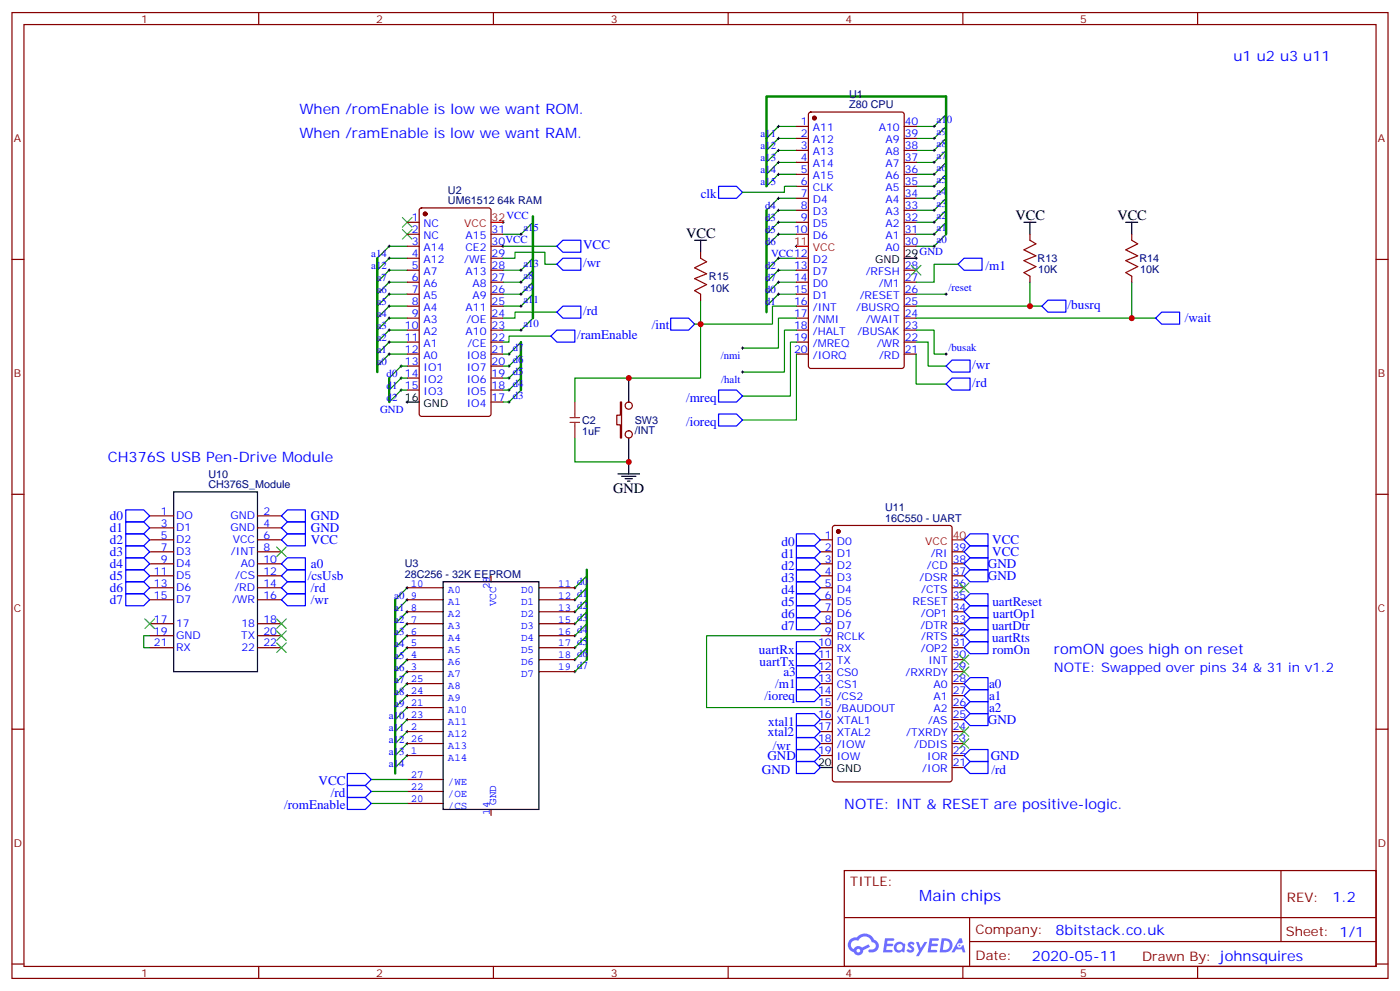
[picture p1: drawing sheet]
<svg xmlns="http://www.w3.org/2000/svg" width="412mm" height="292mm" viewBox="0 0 412 292" stroke-linecap="round" stroke-linejoin="round" font-family="sans-serif">
<g fill="none" stroke="#870000" stroke-width=".35">
<path d="M3.5 3.7h405.4v284.3h-405.4zM7.1 7.2h398.2v277.3h-398.2zM76.2 3.7v3.5M145.3 3.7v3.5M214.5 3.7v3.5M283.6 3.7v3.5M352.8 3.7v3.5M3.5 76.4h3.6M405.3 76.4h3.6M3.5 145.5h3.6M405.3 145.5h3.6M3.5 214.7h3.6"/>
<path d="M405.3 214.7h3.6M248.7 256.3h156.6v28.2h-156.6zM377.3 256.3v20.9M248.7 270.1h156.5M285.6 277.2h119.6M285.6 270.1v14.2M3.5 283.8h3.6M76.2 284.5v3.5M145.3 284.5v3.5M214.5 284.5v3.5M283.6 284.5v3.5M352.8 284.5v3.5"/>
<path d="M405.3 283.8h3.6"/>
</g>
<g fill="#5487ff">
<path d="M267.7 277.5a1.22 1.22 0 0 1 1.7 .2l-.4 .6a.47 .47 0 0 0-.3-.4 .47 .47 0 0 0-.5 .2l.1 .2a1.14 1.14 0 0 1 .8 1.8 1.14 1.14 0 0 1-1.9 0l-.2-.2 .5-.6 .7 .5a.29 .29 0 0 0 .3-.3 .29 .29 0 0 0-.2-.3 1.04 1.04 0 0 1-.6-1.7z"/>
<path d="M260.7 276.2h2.4l.3 .2-.2 .5-1.8 .1-.1 .8h1.5l.3 .4-.3 .4h-1.6l-.2 1.1h1.7l.2 .3-.2 .3-2.6 .1z"/>
<path d="M273.8 276.2h2.4l.3 .2-.1 .5-1.8 .1-.2 .8h1.6l.3 .4-.4 .4-1.6-.1-.1 1.1 1.7 .1 .2 .3-.2 .3-2.6 .1z"/>
<path d="M282.6 276.2h.7l.3 1.3-.6 .3a.69 .69 0 0 0-1 .3 .69 .69 0 0 0 .4 .9 .69 .69 0 0 0 .9-.6l.5-.2 .6 2.2h-.8l-.2-.9h-1.8l-.5 .9h-.8z"/>
<path d="M269.8 277.3h.8l.6 1.8 1.1-1.8h.9l-2.6 4.2h-.8l.9-1.5z"/>
<path d="M277.4 276.2l-.6 4.2h1.3a2.11 2.11 0 0 0 2.5-2.1 2.11 2.11 0 0 0-2.5-2.1zM278.1 277a1.39 1.39 0 0 1 1.7 1.4 1.39 1.39 0 0 1-1.8 1.2h-.3z"/>
<path d="M263.7 277.8a1.54 1.54 0 0 0-.1 2.2 1.54 1.54 0 0 0 2.2 .1l.6 .3 .3-2.3-.2-.3h-.4a1.49 1.49 0 0 0-2.4 0zM264 278.8a.94 .94 0 0 1 1.8 0 .94 .94 0 0 1-1.8 0z"/>
<path d="M250.4 276.6a2.18 2.18 0 0 0 1.1 3.7 1.44 1.44 0 0 0 1.6 .9 1.44 1.44 0 0 0 1.2-1.4l2-1.1-.5-.7-1.9 1a1.47 1.47 0 0 0-2.4 .4 1.39 1.39 0 0 1-.7-1.9 1.39 1.39 0 0 1 2-.5 2.12 2.12 0 0 1 2.2-1.3 2.12 2.12 0 0 1 1.9 1.7 1.14 1.14 0 0 1 1.1 1.4 1.14 1.14 0 0 1-1.7 .7 .43 .43 0 0 0-.5 .4 .43 .43 0 0 0 .4 .5 1.98 1.98 0 0 0 2.5-1.2 1.98 1.98 0 0 0-1.2-2.6 3.1 3.1 0 0 0-5.3-.6l-.9 .1zM252.3 279.9a.55 .55 0 0 1 1.1 0 .55 .55 0 0 1-1.1 0z"/>
<circle cx="282.6" cy="278.3" r=".26"/>
</g>
<g fill="none" stroke="#3c3" stroke-width=".35">
<path d="M118.5 64l2.9 2.9M118.5 67.6l2.9 2.8M121.4 64l-2.9 2.9M121.4 67.6l-2.9 2.8M268.5 78.1l2.8 2.9M271.3 78.1l-2.8 2.9M81.5 161l2.8 2.9M84.3 161l-2.8 2.9M42.7 182.2l2.8 2.8M45.5 182.2l-2.8 2.8M81.5 189.3l2.8 2.8M81.5 185.7l2.8 2.9"/>
<path d="M81.5 182.2l2.8 2.8M84.3 189.3l-2.8 2.8M84.3 185.7l-2.8 2.9M84.3 182.2l-2.8 2.8M282.6 196.3l2.8 2.8M282.6 192.8l2.8 2.8M285.4 196.3l-2.8 2.8M285.4 192.8l-2.8 2.8M282.6 214l2.8 2.8M282.6 217.5l2.8 2.8M285.4 214l-2.8 2.8M285.4 217.5l-2.8 2.8"/>
</g>
<path d="M225.8 54.9v-26.5h52.9v40.6M111.1 76v33.5M157 63.7v30M225.8 61.9v30M114.7 111.3v7.1M153.5 100.7v14.1M116.4 176.6v51.1M172.9 167.7v26.5" fill="none" stroke="#008700" stroke-width=".71"/>
<g fill="none" stroke="#008700" stroke-width=".35">
<path d="M234.6 37.2h-5.3l-3.5 3.5M278.7 37.2l-3.5 3.5h-5.3M278.7 33.7l-3.5 3.5h-5.3M234.6 40.7h-5.3l-3.5 3.6M234.6 54.9h-3.5v1.7h-12.4M234.6 58.4h-5.3l-3.5 3.5M234.6 51.3h-5.3l-3.5 3.6M234.6 47.8h-5.3l-3.5 3.5M234.6 44.3h-5.3l-3.5 3.5M278.7 58.4l-3.5 3.5h-5.3M278.7 54.9l-3.5 3.5h-5.3M278.7 47.8l-3.5 3.5h-5.3"/>
<path d="M278.7 44.3l-3.5 3.5h-5.3M278.7 40.7l-3.5 3.6h-5.3M278.7 51.3l-3.5 3.6h-5.3M119.9 79.6h-5.2l-3.6 3.5M119.9 76h-5.2l-3.6 3.6M119.9 72.5h-5.2l-3.6 3.5M148.2 76h3.5v-1.7h8.8v3.5h3.5M148.2 72.5h15.8M157 76l-3.5 3.6h-5.3M157 79.6l-3.5 3.5h-5.3M157 65.4l-3.5 3.6h-5.3M234.6 76h-5.3l-3.5 3.6"/>
<path d="M234.6 79.6h-5.3l-3.5 3.5M234.6 69h-5.3l-3.5 3.5M234.6 65.4h-5.3l-3.5 3.6M234.6 61.9h-5.3l-3.5 3.5M278.7 69l-3.5 3.5h-5.3M278.7 65.4l-3.5 3.6h-5.3M278.7 61.9l-3.5 3.5h-5.3M282.2 77.8h-7v5.3h-5.3M119.9 97.2h-5.2l-3.6 3.5M119.9 93.7h-5.2l-3.6 3.5M119.9 90.1h-5.2l-3.6 3.6M119.9 86.6h-5.2l-3.6 3.5"/>
<path d="M119.9 83.1h-5.2l-3.6 3.5M157 83.1l-3.5 3.5h-5.3M157 86.6l-3.5 3.5h-5.3M157 93.7l-3.5 3.5h-5.3M162.3 99h-12.4v1.7h-1.7M164 91.9h-12.3v1.8h-3.5M206.4 88.4v7M234.6 97.2h-3.5v12.3h-12.4M234.6 93.7h-5.3v8.8h-10.6M234.6 90.1h-7.1v5.3h-22.9M234.6 83.1h-5.3l-3.5 3.5M234.6 86.6h-5.3l-3.5 3.5"/>
<path d="M269.9 97.2h5.3v7h3.5M269.9 86.6h8.8M269.9 90.1h37M269.9 93.7h70.5M303.4 83.1v7M333.4 83.1v10.6M119.9 114.8h-1.7l-3.5 3.6M119.9 111.3h-1.7l-3.5 3.5M119.9 107.8h-1.7l-3.5 3.5M119.9 104.2h-5.2l-3.6 3.6M119.9 100.7h-5.2l-3.6 3.5M153.5 100.7l-3.6 3.5h-1.7"/>
<path d="M153.5 104.2l-3.6 3.6h-1.7M153.5 107.8l-3.6 3.5h-1.7M153.5 111.3l-3.6 3.5h-1.7M153.5 114.8l-3.6 3.6h-1.7M234.6 104.2v19.4h-15.9M234.6 100.7h-1.8v15.9h-14.1M269.9 100.7h3.5v7.1h5.3M269.9 104.2v8.9h8.8M119.9 176.6l-3.5 3.5M119.9 173l-3.5 3.6M172.9 169.5l-3.6 3.5M172.9 176.6l-3.6 3.5"/>
<path d="M172.9 173l-3.6 3.6M119.9 197.7l-3.5 3.6M119.9 194.2l-3.5 3.5M119.9 190.7l-3.5 3.5M119.9 187.1l-3.5 3.6M119.9 183.6l-3.5 3.5M119.9 180.1l-3.5 3.5M172.9 194.2l-3.6 3.5M172.9 190.7l-3.6 3.5M172.9 187.1l-3.6 3.6M172.9 183.6l-3.6 3.5M172.9 180.1l-3.6 3.5"/>
<path d="M241.7 187.1h-33.6v21.2h33.6M119.9 218.9l-3.5 3.5M119.9 215.4l-3.5 3.5M119.9 211.8l-3.5 3.6M119.9 208.3l-3.5 3.5M119.9 204.8l-3.5 3.5M119.9 201.3l-3.5 3.5M109.4 229.5h10.5M109.4 233h10.5M109.4 236.5h10.5M119.9 222.4l-3.5 3.6"/>
</g>
<g fill="none" stroke="#000" stroke-width=".29">
<path d="M229 37.2h.7M229.3 36.9v.7M274.8 37.2h.7M275.2 36.9v.7M229 51.3h.7M229 47.8h.7M229 44.3h.7M229 40.7h.7M229 58.4h.7M229.3 40.4v.7M229.3 43.9v.7M229.3 47.4v.8"/>
<path d="M229.3 51v.7M229.3 58v.7M274.8 51.3h.7M274.8 47.8h.7M274.8 44.3h.7M274.8 40.7h.7M274.8 54.9h.7M274.8 58.4h.7M275.2 40.4v.7M275.2 43.9v.7M275.2 47.4v.8M275.2 51v.7"/>
<path d="M275.2 54.5v.7M275.2 58v.7M114.3 76h.7M114.3 72.5h.7M114.3 79.6h.7M114.7 72.1v.7M114.7 75.7v.7M114.7 79.2v.7M147.8 65.4h.7M147.8 72.5h.7M148.2 65.1v.7M148.2 72.1v.7"/>
<path d="M153.1 69h.7M153.1 79.6h.7M153.5 68.6v.7M153.5 79.2v.7M229 76h.7M229 65.4h.7M229 69h.7M229 79.6h.7M229 61.9h.7M229.3 61.6v.7M229.3 65.1v.7M229.3 68.6v.7"/>
<path d="M229.3 75.7v.7M229.3 79.2v.7M234.2 72.5h.7M234.6 72.1v.7M269.5 76h.7M269.9 75.7v.7M274.8 65.4h.7M274.8 72.5h.7M274.8 69h.7M274.8 61.9h.7M275.2 61.6v.7M275.2 65.1v.7"/>
<path d="M275.2 68.6v.7M275.2 72.1v.7M114.3 90.1h.7M114.3 97.2h.7M114.3 86.6h.7M114.3 83.1h.7M114.3 93.7h.7M114.7 82.7v.7M114.7 86.3v.7M114.7 89.8v.7M114.7 93.3v.7M114.7 96.8v.7"/>
<path d="M153.1 90.1h.7M153.1 97.2h.7M153.1 86.6h.7M153.1 83.1h.7M153.5 82.7v.7M153.5 86.3v.7M153.5 89.8v.7M153.5 96.8v.7M229 86.6h.7M229 83.1h.7M229.3 82.7v.7M229.3 86.3v.7"/>
<path d="M278.3 86.6h.7M278.7 86.3v.7M114.3 104.2h.7M114.3 100.7h.7M114.7 100.4v.7M114.7 103.9v.7M117.8 107.8h.7M117.8 111.3h.7M117.8 114.8h.7M118.2 107.4v.7M118.2 110.9v.8M118.2 114.5v.7"/>
<path d="M119.6 118.4h.7M119.9 118v.7M149.6 104.2h.7M149.6 107.8h.7M149.6 111.3h.7M149.6 114.8h.7M149.6 118.4h.7M149.9 103.9v.7M149.9 107.4v.7M149.9 110.9v.8M149.9 114.5v.7M149.9 118v.7"/>
<path d="M218.4 102.5h.7M218.4 109.5h.7M218.7 102.1v.7M218.7 109.2v.7M278.3 104.2h.7M278.7 103.9v.7M119.6 176.6h.7M119.6 173h.7M119.9 172.7v.7M119.9 176.2v.7M119.9 179.7v.7M169 176.6h.7"/>
<path d="M169 173h.7M169.3 172.7v.7M169.3 176.2v.7M169.3 179.7v.7M119.6 197.7h.7M119.6 194.2h.7M119.6 190.7h.7M119.6 187.1h.7M119.6 183.6h.7M119.6 180.1h.7M119.9 183.3v.7M119.9 186.8v.7"/>
<path d="M119.9 190.3v.7M119.9 193.9v.7M119.9 197.4v.7M169 197.7h.7M169 194.2h.7M169 190.7h.7M169 187.1h.7M169 183.6h.7M169 180.1h.7M169.3 183.3v.7M169.3 186.8v.7M169.3 190.3v.7"/>
<path d="M169.3 193.9v.7M169.3 197.4v.7M119.6 218.9h.7M119.6 215.4h.7M119.6 211.8h.7M119.6 208.3h.7M119.6 204.8h.7M119.6 201.3h.7M119.9 200.9v.7M119.9 204.4v.7M119.9 208v.7M119.9 211.5v.7"/>
<path d="M119.9 215v.7M119.9 218.5v.8M119.6 222.4h.7M119.9 222.1v.7"/>
</g>
<g fill="none" stroke="#870000" stroke-width=".35">
<path d="M234.6 37.2h3.5M238.4 33.2l.4-.2h26.8l.7 .4v74.4l-.4 .6-27.1 .1-.6-.5-.1-74.3zM266.3 37.2h3.6M234.6 40.7h3.5M234.6 44.3h3.5M234.6 47.8h3.5M234.6 51.3h3.5M234.6 54.9h3.5M234.6 58.4h3.5M266.3 40.7h3.6M266.3 44.3h3.6M266.3 47.8h3.6"/>
<path d="M266.3 51.3h3.6M266.3 54.9h3.6M266.3 58.4h3.6M119.9 65.4h3.6M119.9 69h3.6M119.9 72.5h3.6M119.9 76h3.6M119.9 79.6h3.6M123.7 61.4l.5-.2h19.7l.7 .4v60.3l-.4 .6-20 .1-.7-.5v-60.2zM144.6 69h3.6M144.6 72.5h3.6M144.6 76h3.6"/>
<path d="M144.6 79.6h3.6M234.6 65.4h3.5M234.6 69h3.5M234.6 76h3.5M234.6 79.6h3.5M234.6 61.9h3.5M266.3 65.4h3.6M266.3 69h3.6M266.3 72.5h3.6M266.3 79.6h3.6M266.3 61.9h3.6M119.9 83.1h3.6"/>
<path d="M119.9 86.6h3.6M119.9 90.1h3.6M119.9 93.7h3.6M119.9 97.2h3.6M144.6 83.1h3.6M144.6 86.6h3.6M144.6 90.1h3.6M144.6 93.7h3.6M144.6 97.2h3.6M234.6 83.1h3.5M234.6 86.6h3.5M234.6 90.1h3.5"/>
<path d="M234.6 93.7h3.5M234.6 97.2h3.5M266.3 83.1h3.6M266.3 86.6h3.6M266.3 90.1h3.6M266.3 93.7h3.6M266.3 97.2h3.6M119.9 100.7h3.6M119.9 104.2h3.6M119.9 107.8h3.6M119.9 111.3h3.6M119.9 114.8h3.6"/>
<path d="M144.6 100.7h3.6M144.6 104.2h3.6M144.6 107.8h3.6M144.6 111.3h3.6M144.6 114.8h3.6M144.6 118.4h3.6M234.6 100.7h3.5M234.6 104.2h3.5M266.3 100.7h3.6M266.3 104.2h3.6M44.1 158.9h7.1M44.1 151.9h7.1"/>
<path d="M44.1 155.4h7.1M75.8 158.9h7.1M75.8 151.9h7.1M75.8 155.4h7.1M241.7 158.9h3.5M245.4 154.9l.5-.2h33.9l.6 .4 .1 74.4-.5 .6-34.1 .1-.7-.5v-74.3zM44.1 176.6h7.1M44.1 173h7.1M44.1 162.5h7.1M44.1 166h7.1M44.1 169.5h7.1M75.8 176.6h7.1"/>
<path d="M75.8 173h7.1M75.8 162.5h7.1M75.8 166h7.1M75.8 169.5h7.1M119.9 176.6h10.6M119.9 173h10.6M144.6 169.5v1.8M158.7 176.6h10.6M158.7 173h10.6M241.7 176.6h3.5M241.7 173h3.5M241.7 162.5h3.5"/>
<path d="M241.7 166h3.5M241.7 169.5h3.5M280.5 176.6h3.5M280.5 173h3.5M280.5 162.5h3.5M280.5 166h3.5M280.5 169.5h3.5M44.1 190.7h7.1M44.1 187.1h7.1M44.1 183.6h7.1M75.8 190.7h7.1M75.8 187.1h7.1"/>
<path d="M75.8 183.6h7.1M119.9 197.7h10.6M119.9 194.2h10.6M119.9 190.7h10.6M119.9 187.1h10.6M119.9 183.6h10.6M119.9 180.1h10.6M158.7 197.7h10.6M158.7 194.2h10.6M158.7 190.7h10.6M158.7 187.1h10.6M158.7 183.6h10.6"/>
<path d="M158.7 180.1h10.6M241.7 197.7h3.5M241.7 194.2h3.5M241.7 190.7h3.5M241.7 187.1h3.5M241.7 183.6h3.5M241.7 180.1h3.5M280.5 197.7h3.5M280.5 194.2h3.5M280.5 190.7h3.5M280.5 187.1h3.5M280.5 183.6h3.5"/>
<path d="M280.5 180.1h3.5M119.9 215.4h10.6M119.9 208.3h10.6M119.9 211.8h10.6M119.9 204.8h10.6M119.9 201.3h10.6M119.9 218.9h10.6M241.7 215.4h3.5M241.7 208.3h3.5M241.7 211.8h3.5M241.7 204.8h3.5M241.7 201.3h3.5"/>
<path d="M241.7 218.9h3.5M280.5 215.4h3.5M280.5 208.3h3.5M280.5 211.8h3.5M280.5 204.8h3.5M280.5 201.3h3.5M280.5 218.9h3.5M119.9 222.4h10.6M119.9 236.5h10.6M119.9 233h10.6M119.9 229.5h10.6M144.6 238.3v1.8"/>
<path d="M241.7 222.4h3.5M280.5 222.4h3.5M280.5 226h3.5"/>
</g>
<g fill="none" stroke="#000" stroke-width=".35">
<path d="M204.6 70.7h3.5M206.4 70.7v3.6M266.3 76h3.6M301.6 65.4h3.6M303.4 65.4v3.6M331.6 65.4h3.5M333.4 65.4v3.6M119.9 118.4h3.6M185.2 111.3v7.1M185.2 128.9v7.1M51.2 144.8h24.6v52.9h-24.6zM130.5 171.3h28.2v67h-28.2z"/>
<path d="M241.7 226h3.5"/>
</g>
<g fill="#870000" stroke="#870000" stroke-width=".35">
<circle cx="125.2" cy="63" r=".53"/>
<circle cx="239.9" cy="34.7" r=".53"/>
<circle cx="246.9" cy="156.5" r=".53"/>
</g>
<path d="M144.6 65.4h3.6M234.6 72.5h3.5M280.5 158.9h3.5" fill="none" stroke="#f00" stroke-width=".35"/>
<g fill="none" stroke="#00f" stroke-width=".35">
<path d="M211.7 54.9h5.3l1.7 1.7-1.7 1.8h-5.3zM164 72.5l1.8-1.8h5.3v3.6h-5.3zM164 77.8l1.8-1.8h5.3v3.6h-5.3zM282.2 77.8l1.8-1.8h5.3v3.6h-5.3zM164 97.2h5.3v3.5h-5.3l-1.7-1.7zM164 91.9l1.8-1.8h5.3v3.6h-5.3zM197.6 93.7h5.2l1.8 1.7-1.8 1.8h-5.2zM306.9 90.1l1.8-1.7h5.3v3.5h-5.3zM342.2 91.9h5.3v3.5h-5.3l-1.8-1.7zM211.7 114.8h5.3l1.7 1.8-1.7 1.8h-5.3zM278.7 107.8l1.8-1.8h5.3v3.5h-5.3zM278.7 113.1l1.8-1.8h5.3v3.5h-5.3z"/>
<path d="M211.7 121.9h5.3l1.7 1.7-1.7 1.8h-5.3zM37 150.1h5.3l1.8 1.8-1.8 1.7h-5.3zM37 153.6h5.3l1.8 1.8-1.8 1.8h-5.3zM37 157.2h5.3l1.8 1.7-1.8 1.8h-5.3zM82.9 151.9l1.8-1.8h5.3v3.5h-5.3zM82.9 155.4l1.8-1.8h5.3v3.6h-5.3zM82.9 158.9l1.8-1.7h5.3v3.5h-5.3zM234.6 157.2h5.3l1.8 1.7-1.8 1.8h-5.3zM284 158.9l1.8-1.7h5.2v3.5h-5.2zM37 160.7h5.3l1.8 1.8-1.8 1.7h-5.3zM37 164.2h5.3l1.8 1.8-1.8 1.7h-5.3zM37 167.7h5.3l1.8 1.8-1.8 1.8h-5.3z"/>
<path d="M37 171.3h5.3l1.8 1.7-1.8 1.8h-5.3zM37 174.8h5.3l1.8 1.8-1.8 1.7h-5.3zM82.9 166l1.8-1.8h5.3v3.5h-5.3zM82.9 173l1.8-1.7h5.3v3.5h-5.3zM82.9 176.6l1.8-1.8h5.3v3.5h-5.3zM82.9 169.5l1.8-1.8h5.3v3.6h-5.3zM234.6 160.7h5.3l1.8 1.8-1.8 1.7h-5.3zM234.6 164.2h5.3l1.8 1.8-1.8 1.7h-5.3zM234.6 167.7h5.3l1.8 1.8-1.8 1.8h-5.3zM234.6 171.3h5.3l1.8 1.7-1.8 1.8h-5.3zM234.6 174.8h5.3l1.8 1.8-1.8 1.7h-5.3zM234.6 178.3h5.3l1.8 1.8-1.8 1.8h-5.3z"/>
<path d="M284 176.6l1.8-1.8h5.2v3.5h-5.2zM284 162.5l1.8-1.8h5.2v3.5h-5.2zM284 169.5l1.8-1.8h5.2v3.6h-5.2zM284 166l1.8-1.8h5.2v3.5h-5.2zM234.6 181.9h5.3l1.8 1.7-1.8 1.8h-5.3zM234.6 199.5h5.3l1.8 1.8-1.8 1.7h-5.3zM234.6 196h5.3l1.8 1.7-1.8 1.8h-5.3zM234.6 188.9h5.3l1.8 1.8-1.8 1.7h-5.3zM234.6 192.4h5.3l1.8 1.8-1.8 1.8h-5.3zM284 180.1l1.8-1.8h5.2v3.6h-5.2zM284 190.7l1.8-1.8h5.2v3.5h-5.2zM284 183.6l1.8-1.7h5.2v3.5h-5.2z"/>
<path d="M234.6 210.1h5.3l1.8 1.7-1.8 1.8h-5.3zM234.6 213.6h5.3l1.8 1.8-1.8 1.7h-5.3zM234.6 217.1h5.3l1.8 1.8-1.8 1.8h-5.3zM234.6 203h5.3l1.8 1.8-1.8 1.8h-5.3zM284 201.3l1.8-1.8h5.2v3.5h-5.2zM284 204.8l1.8-1.8h5.2v3.6h-5.2zM284 208.3l1.8-1.7h5.2v3.5h-5.2zM284 211.8l1.8-1.7h5.2v3.5h-5.2zM102.3 227.7h5.3l1.8 1.8-1.8 1.7h-5.3zM102.3 231.2h5.3l1.8 1.8-1.8 1.8h-5.3zM102.3 234.8h5.3l1.8 1.7-1.8 1.8h-5.3zM234.6 224.2h5.3l1.8 1.8-1.8 1.7h-5.3z"/>
<path d="M234.6 220.7h5.3l1.8 1.7-1.8 1.8h-5.3zM284 222.4l1.8-1.7h5.2v3.5h-5.2zM284 226l1.8-1.8h5.2v3.5h-5.2z"/>
</g>
<path d="M182.7 118.4h.4v10.5h-.4v-3.8h-1v-2.9h1z" fill="#f0f0f0" stroke="#870000" stroke-width=".35"/>
<g fill="none" stroke="#870000" stroke-width=".35">
<path d="M206.4 74.3v1.7M303.4 69v1.7M333.4 69v1.7M206.4 86.6v1.8M303.4 81.3v1.8M333.4 81.3v1.8"/>
<circle cx="185.2" cy="119.4" r="1.06"/>
<circle cx="185.2" cy="127.9" r="1.06"/>
</g>
<path d="M206.4 95.4v15.9h-37.1v7.1M169.3 128.9v7.1h15.9M44.1 187.1h-1.8v3.6h1.8" fill="none" stroke="#008700" stroke-width=".35"/>
<path d="M182 139.5h6.4M185.2 136v3.5M183.1 140.2h4.2M184.1 140.9h2.2M184.9 141.6h.7" fill="none" stroke="#000" stroke-width=".35"/>
<path d="M206.4 76l1.7 1.1-3.5 1.7 3.5 1.8-3.5 1.4 3.5 1.8-3.5 1.7 1.8 1.1M303.4 70.7l1.8 1.1-3.6 1.8 3.6 1.7-3.6 1.4 3.6 1.8-3.6 1.8 1.8 1M333.4 70.7l1.7 1.1-3.5 1.8 3.5 1.7-3.5 1.4 3.5 1.8-3.5 1.8 1.8 1" fill="none" stroke="#a10000" stroke-width=".35"/>
<path d="M284 187.1l1.8-1.7h5.2v3.5h-5.2z" fill="none" stroke="#00f" stroke-width=".35"/>
<path d="M282.6 171.6l2.8 2.8M285.4 171.6l-2.8 2.8" fill="none" stroke="#3c3" stroke-width=".35"/>
<path d="M169.3 118.4v4.5M167.9 124.4h2.8M167.9 122.9h2.8M169.3 124.4v4.5" fill="none" stroke="#8c2424" stroke-width=".35"/>
<g fill="#c00">
<circle cx="303.4" cy="90.1" r=".88"/>
<circle cx="333.4" cy="93.7" r=".88"/>
<circle cx="206.4" cy="95.4" r=".88"/>
<circle cx="185.2" cy="111.3" r=".88"/>
<circle cx="185.2" cy="136" r=".88"/>
</g>
<text font-size="4.6" fill="#00f" x="270.8" y="265.3">Main chips</text>
<g font-size="4.2" fill="#00f">
<text x="363.4" y="17.8">u1 u2 u3 u11</text>
<text x="88.2" y="33.7">When /romEnable is low we want ROM.</text>
<text x="88.2" y="40.7">When /ramEnable is low we want RAM.</text>
<text x="31.7" y="136">CH376S USB Pen-Drive Module</text>
<text x="310.4" y="192.4">romON goes high on reset</text>
<text x="248.7" y="238.3">NOTE: INT &amp; RESET are positive-logic.</text>
<text x="392.5" y="265.6">1.2</text>
<text x="310.9" y="275.1">8bitstack.co.uk</text>
<text x="304" y="282.9">2020-05-11</text>
</g>
<g font-size="4.2">
<text x="299.2" y="64.7">VCC</text>
<text x="329.1" y="64.7">VCC</text>
<text x="202.1" y="70">VCC</text>
<text x="180.6" y="145.2">GND</text>
</g>
<g font-size="3.9" fill="#00f">
<text x="206.4" y="58.4">clk</text>
<text x="171.8" y="73.3">VCC</text>
<text x="171.8" y="78.6">/wr</text>
<text x="290.3" y="79.6">/m1</text>
<text x="171.8" y="92.7">/rd</text>
<text x="314.5" y="90.8">/busrq</text>
<text x="349" y="94.9">/wait</text>
<text x="170" y="99.8">/ramEnable</text>
<text x="192" y="96.7">/int</text>
<text x="286.4" y="108.6">/wr</text>
<text x="286.4" y="113.9">/rd</text>
<text x="202.1" y="118.4">/mreq</text>
<text x="202.1" y="125.4">/ioreq</text>
<text x="32.4" y="153.1">d0</text>
<text x="91.6" y="153.1">GND</text>
<text x="32.4" y="156.6">d1</text>
<text x="32.4" y="160.2">d2</text>
<text x="91.6" y="156.6">GND</text>
<text x="91.6" y="160.2">VCC</text>
<text x="230.2" y="160.7">d0</text>
<text x="292.3" y="160.2">VCC</text>
<text x="32.4" y="163.7">d3</text>
<text x="32.4" y="167.2">d4</text>
<text x="91.6" y="167.2">a0</text>
<text x="230.2" y="164.2">d1</text>
<text x="230.2" y="167.7">d2</text>
<text x="291" y="167.3">GND</text>
<text x="292.3" y="163.7">VCC</text>
<text x="32.4" y="170.7">d5</text>
<text x="90.6" y="170.8">/csUsb</text>
<text x="230.2" y="171.3">d3</text>
<text x="291" y="170.8">GND</text>
<text x="32.4" y="174.3">d6</text>
<text x="32.4" y="177.8">d7</text>
<text x="91.6" y="174.3">/rd</text>
<text x="91.6" y="177.8">/wr</text>
<text x="230.2" y="174.8">d4</text>
<text x="230.2" y="178.3">d5</text>
<text x="292.3" y="178.3">uartReset</text>
<text x="230.2" y="181.9">d6</text>
<text x="230.2" y="185.4">d7</text>
<text x="292.2" y="185.4">uartDtr</text>
<text x="292.5" y="181.9">uartOp1</text>
<text x="292.2" y="188.9">uartRts</text>
<text x="223.6" y="192.4">uartRx</text>
<text x="223.7" y="196">uartTx</text>
<text x="292.4" y="192.4">romOn</text>
<text x="310.4" y="197.7">NOTE: Swapped over pins 34 &amp; 31 in v1.2</text>
<text x="228.4" y="202.5">/m1</text>
<text x="230.8" y="199">a3</text>
<text x="291.3" y="202.5">a0</text>
<text x="225.2" y="206.1">/ioreq</text>
<text x="291.3" y="206">a1</text>
<text x="291.3" y="209.6">a2</text>
<text x="226.3" y="213.6">xtal1</text>
<text x="291" y="213.1">GND</text>
<text x="226.2" y="216.6">xtal2</text>
<text x="227.7" y="220.7">/wr</text>
<text x="224.5" y="227.7">GND</text>
<text x="226" y="223.7">GND</text>
<text x="291.8" y="223.7">GND</text>
<text x="292" y="227.7">/rd</text>
<text x="93.9" y="231.2">VCC</text>
<text x="83.7" y="238.3">/romEnable</text>
<text x="97.5" y="234.8">/rd</text>
</g>
<g font-size="3.9" fill="#800">
<text x="250.5" y="260.9">TITLE:</text>
<text x="379.1" y="265.6">REV:</text>
<text x="287.4" y="275.1">Company:</text>
<text x="378.7" y="275.7">Sheet: 1/1</text>
<text x="287.4" y="282.8">Date:</text>
<text x="336.4" y="282.8">Drawn By: johnsquires</text>
</g>
<g font-size="3.2" fill="#800">
<text x="41.6" y="6.7">1</text>
<text x="110.8" y="6.7">2</text>
<text x="179.9" y="6.7">3</text>
<text x="249.1" y="6.7">4</text>
<text x="318.2" y="6.7">5</text>
<text x="4.1" y="41.8">A</text>
<text x="405.9" y="41.8">A</text>
<text x="4.1" y="110.9">B</text>
<text x="405.9" y="110.9">B</text>
<text x="4.1" y="180.1">C</text>
<text x="405.9" y="180.1">C</text>
<text x="4.1" y="249.2">D</text>
<text x="405.9" y="249.2">D</text>
<text x="41.6" y="287.5">1</text>
<text x="110.8" y="287.5">2</text>
<text x="179.9" y="287.5">3</text>
<text x="249.1" y="287.5">4</text>
<text x="318.2" y="287.5">5</text>
</g>
<g font-size="3.2" fill="#000080">
<text x="250.1" y="28.8">U1</text>
<text x="250.1" y="31.9">Z80 CPU</text>
<text x="132" y="57">U2</text>
<text x="131.9" y="60.1">UM61512 64k RAM</text>
<text x="305.7" y="77.2">R13</text>
<text x="335.6" y="77.2">R14</text>
<text x="208.8" y="82.4">R15</text>
<text x="305.9" y="80.4">10K</text>
<text x="335.8" y="80.4">10K</text>
<text x="209.2" y="86">10K</text>
<text x="171.5" y="124.8">C2</text>
<text x="187" y="124.7">SW3</text>
<text x="171.4" y="128">1uF</text>
<text x="187" y="127.9">/INT</text>
<text x="61.4" y="143.8">CH376S_Module</text>
<text x="61.4" y="140.6">U10</text>
<text x="260.7" y="153.6">16C550 - UART</text>
<text x="260.7" y="150.5">U11</text>
<text x="119.2" y="167">U3</text>
<text x="119.2" y="170.2">28C256 - 32K EEPROM</text>
</g>
<g font-size="3.2" fill="#00f">
<text x="224" y="40.4">a11</text>
<text x="235.9" y="36.9">1</text>
<text x="235.9" y="40.4">2</text>
<text x="239.4" y="38.6">A11</text>
<text x="258.8" y="38.6">A10</text>
<text x="266.5" y="40.4">39</text>
<text x="266.5" y="36.9">40</text>
<text x="275.9" y="36.3">a10</text>
<text x="275.9" y="39.8">a9</text>
<text x="224" y="47.4">a13</text>
<text x="224" y="43.9">a12</text>
<text x="235.9" y="43.9">3</text>
<text x="235.9" y="47.4">4</text>
<text x="239.4" y="42.2">A12</text>
<text x="239.4" y="45.7">A13</text>
<text x="260.9" y="45.7">A8</text>
<text x="260.9" y="42.2">A9</text>
<text x="266.5" y="47.4">37</text>
<text x="266.5" y="43.9">38</text>
<text x="275.9" y="43.3">a8</text>
<text x="275.9" y="46.9">a7</text>
<text x="224" y="51">a14</text>
<text x="235.9" y="51">5</text>
<text x="239.4" y="49.2">A14</text>
<text x="239.4" y="52.7">A15</text>
<text x="260.9" y="52.7">A6</text>
<text x="260.9" y="49.2">A7</text>
<text x="266.5" y="51">36</text>
<text x="275.9" y="50.4">a6</text>
<text x="275.9" y="53.9">a5</text>
<text x="224" y="54.5">a15</text>
<text x="235.9" y="54.5">6</text>
<text x="235.9" y="58">7</text>
<text x="239.4" y="56.3">CLK</text>
<text x="239.4" y="59.8">D4</text>
<text x="260.9" y="59.8">A4</text>
<text x="260.9" y="56.3">A5</text>
<text x="266.5" y="58">34</text>
<text x="266.5" y="54.5">35</text>
<text x="275.9" y="57.4">a4</text>
<text x="121.3" y="65.1">1</text>
<text x="225.4" y="61.6">d4</text>
<text x="225.4" y="65.1">d3</text>
<text x="235.9" y="61.6">8</text>
<text x="235.9" y="65.1">9</text>
<text x="239.4" y="63.3">D3</text>
<text x="260.9" y="63.3">A3</text>
<text x="266.5" y="65.1">32</text>
<text x="266.5" y="61.6">33</text>
<text x="275.9" y="61">a3</text>
<text x="275.9" y="64.5">a2</text>
<text x="121.3" y="68.6">2</text>
<text x="124.8" y="66.9">NC</text>
<text x="124.8" y="70.4">NC</text>
<text x="137.1" y="70.4">A15</text>
<text x="144.8" y="68.6">31</text>
<text x="154.2" y="68">a15</text>
<text x="225.4" y="68.6">d5</text>
<text x="233.9" y="68.6">10</text>
<text x="239.4" y="66.9">D5</text>
<text x="239.4" y="70.4">D6</text>
<text x="260.9" y="70.4">A1</text>
<text x="260.9" y="66.9">A2</text>
<text x="266.5" y="68.6">31</text>
<text x="275.9" y="68">a1</text>
<text x="275.9" y="71.5">a0</text>
<text x="109.4" y="75.7">a14</text>
<text x="121.3" y="72.1">3</text>
<text x="121.3" y="75.7">4</text>
<text x="124.8" y="73.9">A14</text>
<text x="124.8" y="77.4">A12</text>
<text x="136.7" y="77.4">/WE</text>
<text x="137.1" y="73.9">CE2</text>
<text x="144.8" y="75.7">29</text>
<text x="144.8" y="72.1">30VCC</text>
<text x="225.4" y="72.1">d6</text>
<text x="227.2" y="75.7">VCC12</text>
<text x="239.4" y="77.4">D2</text>
<text x="260.9" y="73.9">A0</text>
<text x="266.5" y="72.1">30</text>
<text x="109.4" y="79.2">a12</text>
<text x="111" y="82.7">a7</text>
<text x="121.3" y="79.2">5</text>
<text x="121.3" y="82.7">6</text>
<text x="124.8" y="81">A7</text>
<text x="137.1" y="81">A13</text>
<text x="144.8" y="82.7">27</text>
<text x="144.8" y="79.2">28</text>
<text x="154.2" y="78.6">a13</text>
<text x="154.2" y="82.1">a8</text>
<text x="225.4" y="82.7">d7</text>
<text x="225.4" y="79.2">d2</text>
<text x="233.9" y="79.2">13</text>
<text x="233.9" y="82.7">14</text>
<text x="239.4" y="81">D7</text>
<text x="255" y="81">/RFSH</text>
<text x="266.5" y="82.7">27</text>
<text x="266.5" y="79.2">28</text>
<text x="111" y="86.3">a6</text>
<text x="111" y="89.8">a5</text>
<text x="121.3" y="86.3">7</text>
<text x="121.3" y="89.8">8</text>
<text x="124.8" y="84.5">A6</text>
<text x="124.8" y="88">A5</text>
<text x="139.1" y="88">A9</text>
<text x="139.1" y="84.5">A8</text>
<text x="144.8" y="89.8">25</text>
<text x="144.8" y="86.3">26</text>
<text x="154.2" y="89.2">a11</text>
<text x="154.2" y="85.7">a9</text>
<text x="225.4" y="89.8">d1</text>
<text x="225.4" y="86.3">d0</text>
<text x="233.9" y="86.3">15</text>
<text x="233.9" y="89.8">16</text>
<text x="239.4" y="84.5">D0</text>
<text x="239.4" y="88">D1</text>
<text x="253.3" y="88">/RESET</text>
<text x="258.9" y="84.5">/M1</text>
<text x="266.5" y="89.8">25</text>
<text x="266.5" y="86.3">26</text>
<text x="279.4" y="85.7">/reset</text>
<text x="111" y="93.3">a4</text>
<text x="121.3" y="93.3">9</text>
<text x="124.8" y="91.5">A4</text>
<text x="124.8" y="95.1">A3</text>
<text x="137.1" y="91.5">A11</text>
<text x="137.4" y="95.1">/OE</text>
<text x="144.8" y="93.3">24</text>
<text x="233.9" y="93.3">17</text>
<text x="239.4" y="91.5">/INT</text>
<text x="239.4" y="95.1">/NMI</text>
<text x="252.2" y="91.5">/BUSRQ</text>
<text x="255" y="95.1">/WAIT</text>
<text x="266.5" y="93.3">24</text>
<text x="111" y="96.8">a3</text>
<text x="111" y="100.4">a2</text>
<text x="119.3" y="96.8">10</text>
<text x="119.3" y="100.4">11</text>
<text x="124.8" y="98.6">A2</text>
<text x="137.1" y="98.6">A10</text>
<text x="144.8" y="100.4">22</text>
<text x="144.8" y="96.8">23</text>
<text x="154.2" y="96.2">a10</text>
<text x="233.9" y="96.8">18</text>
<text x="233.9" y="100.4">19</text>
<text x="239.4" y="98.6">/HALT</text>
<text x="252.6" y="98.6">/BUSAK</text>
<text x="266.5" y="100.4">22</text>
<text x="266.5" y="96.8">23</text>
<text x="111" y="103.9">a1</text>
<text x="111" y="107.4">a0</text>
<text x="119.3" y="103.9">12</text>
<text x="119.3" y="107.4">13</text>
<text x="124.8" y="102.1">A1</text>
<text x="124.8" y="105.7">A0</text>
<text x="137.5" y="105.7">IO8</text>
<text x="137.7" y="102.1">/CE</text>
<text x="144.8" y="107.4">20 d6</text>
<text x="144.8" y="103.9">21 d7</text>
<text x="212.3" y="105.6">/nmi</text>
<text x="233.9" y="103.9">20</text>
<text x="239.4" y="102.1">/MREQ</text>
<text x="239.4" y="105.7">/IORQ</text>
<text x="258.3" y="102.1">/WR</text>
<text x="258.9" y="105.7">/RD</text>
<text x="266.5" y="103.9">21</text>
<text x="279.4" y="103.4">/busak</text>
<text x="113.9" y="111">d0</text>
<text x="119.3" y="110.9">14</text>
<text x="124.8" y="109.2">IO1</text>
<text x="124.8" y="112.7">IO2</text>
<text x="137.5" y="112.7">IO6</text>
<text x="137.5" y="109.2">IO7</text>
<text x="144.8" y="110.9">19 d5</text>
<text x="212.4" y="112.6">/halt</text>
<text x="113.9" y="118.1">d2</text>
<text x="113.9" y="114.5">d1</text>
<text x="119.3" y="114.5">15</text>
<text x="124.8" y="116.2">IO3</text>
<text x="137.5" y="119.8">IO4</text>
<text x="137.5" y="116.2">IO5</text>
<text x="144.8" y="118">17 d3</text>
<text x="144.8" y="114.5">18 d4</text>
<text x="112" y="121.6">GND</text>
<text x="47.4" y="151.5">1</text>
<text x="47.4" y="155">3</text>
<text x="51.9" y="152.9">DO</text>
<text x="67.9" y="152.9">GND</text>
<text x="77.6" y="151.5">2</text>
<text x="77.6" y="155">4</text>
<text x="47.4" y="158.6">5</text>
<text x="51.9" y="156.5">D1</text>
<text x="51.9" y="160">D2</text>
<text x="67.9" y="156.5">GND</text>
<text x="68.5" y="160">VCC</text>
<text x="77.6" y="158.6">6</text>
<text x="243" y="158.6">1</text>
<text x="246.5" y="160.3">D0</text>
<text x="47.4" y="162.1">7</text>
<text x="47.4" y="165.6">9</text>
<text x="51.9" y="163.5">D3</text>
<text x="51.9" y="167">D4</text>
<text x="68" y="163.5">/INT</text>
<text x="71" y="167">A0</text>
<text x="77.6" y="162.1">8</text>
<text x="77.6" y="165.6">10</text>
<text x="243" y="162.1">2</text>
<text x="243" y="165.6">3</text>
<text x="246.5" y="163.9">D1</text>
<text x="246.5" y="167.4">D2</text>
<text x="273" y="167.4">/CD</text>
<text x="274.2" y="163.9">/RI</text>
<text x="280.6" y="165.6">38</text>
<text x="280.6" y="162.1">39</text>
<text x="45.4" y="169.2">11</text>
<text x="45.4" y="172.7">13</text>
<text x="51.9" y="170.6">D5</text>
<text x="69.3" y="170.6">/CS</text>
<text x="77.6" y="169.2">12</text>
<text x="77.6" y="172.7">14</text>
<text x="121" y="172.7">10</text>
<text x="144.3" y="173.5" transform="rotate(-90 144.3 173.5)">28</text>
<text x="164.5" y="172.7">11 d0</text>
<text x="243" y="169.2">4</text>
<text x="243" y="172.7">5</text>
<text x="246.5" y="170.9">D3</text>
<text x="270.9" y="170.9">/DSR</text>
<text x="280.6" y="172.7">36</text>
<text x="280.6" y="169.2">37</text>
<text x="45.4" y="176.2">15</text>
<text x="51.9" y="174.1">D6</text>
<text x="51.9" y="177.6">D7</text>
<text x="68.4" y="177.6">/WR</text>
<text x="69" y="174.1">/RD</text>
<text x="77.6" y="176.2">16</text>
<text x="116.1" y="179.8">a1</text>
<text x="116.1" y="176.3">a0</text>
<text x="121" y="179.7">8</text>
<text x="121" y="176.2">9</text>
<text x="131.9" y="178.1">A1</text>
<text x="131.9" y="174.5">A0</text>
<text x="146.1" y="178.4" transform="rotate(-90 146.1 178.4)">VCC</text>
<text x="153.5" y="174.5">D0</text>
<text x="153.5" y="178.1">D1</text>
<text x="164.5" y="176.2">12 d1</text>
<text x="164.5" y="179.7">13 d2</text>
<text x="243" y="176.2">6</text>
<text x="243" y="179.7">7</text>
<text x="246.5" y="174.4">D4</text>
<text x="246.5" y="178">D5</text>
<text x="268.8" y="178">RESET</text>
<text x="271.4" y="174.4">/CTS</text>
<text x="280.6" y="179.7">34</text>
<text x="280.6" y="176.2">35</text>
<text x="45.4" y="183.3">17</text>
<text x="51.9" y="184.7">17</text>
<text x="71.1" y="184.7">18</text>
<text x="77.6" y="183.3">18</text>
<text x="116.1" y="183.3">a2</text>
<text x="121" y="183.3">7</text>
<text x="131.9" y="185.1">A3</text>
<text x="131.9" y="181.6">A2</text>
<text x="153.5" y="181.6">D2</text>
<text x="153.5" y="185.1">D3</text>
<text x="164.5" y="183.3">15 d3</text>
<text x="243" y="183.3">8</text>
<text x="246.5" y="181.5">D6</text>
<text x="246.5" y="185">D7</text>
<text x="271.1" y="185">/DTR</text>
<text x="271.3" y="181.5">/OP1</text>
<text x="280.6" y="183.3">33</text>
<text x="45.4" y="186.8">19</text>
<text x="45.4" y="190.3">21</text>
<text x="51.9" y="188.2">GND</text>
<text x="51.9" y="191.7">RX</text>
<text x="71" y="188.2">TX</text>
<text x="71.1" y="191.7">22</text>
<text x="77.6" y="186.8">20</text>
<text x="77.6" y="190.3">22</text>
<text x="116.1" y="190.4">a4</text>
<text x="116.1" y="186.9">a3</text>
<text x="121" y="190.3">5</text>
<text x="121" y="186.8">6</text>
<text x="131.9" y="188.6">A4</text>
<text x="153.5" y="188.6">D4</text>
<text x="164.5" y="186.8">16 d4</text>
<text x="164.5" y="190.3">17 d5</text>
<text x="241" y="190.3">10</text>
<text x="243" y="186.8">9</text>
<text x="246.5" y="188.6">RCLK</text>
<text x="271.4" y="188.6">/RTS</text>
<text x="280.6" y="190.3">31</text>
<text x="280.6" y="186.8">32</text>
<text x="116.1" y="197.4">a6</text>
<text x="116.1" y="193.9">a5</text>
<text x="121" y="197.4">3</text>
<text x="121" y="193.9">4</text>
<text x="131.9" y="195.7">A6</text>
<text x="131.9" y="192.2">A5</text>
<text x="153.5" y="192.2">D5</text>
<text x="153.5" y="195.7">D6</text>
<text x="164.5" y="193.9">18 d6</text>
<text x="164.5" y="197.4">19 d7</text>
<text x="241" y="193.9">11</text>
<text x="241" y="197.4">12</text>
<text x="246.5" y="192.1">RX</text>
<text x="246.5" y="195.6">TX</text>
<text x="271.3" y="192.1">/OP2</text>
<text x="273.5" y="195.6">INT</text>
<text x="280.6" y="197.4">29</text>
<text x="280.6" y="193.9">30</text>
<text x="116.1" y="201">a7</text>
<text x="121" y="200.9">25</text>
<text x="131.9" y="199.2">A7</text>
<text x="131.9" y="202.8">A8</text>
<text x="153.5" y="199.2">D7</text>
<text x="241" y="200.9">13</text>
<text x="246.5" y="199.1">CS0</text>
<text x="246.5" y="202.7">CS1</text>
<text x="266.7" y="199.1">/RXRDY</text>
<text x="275" y="202.7">A0</text>
<text x="280.6" y="200.9">28</text>
<text x="116.1" y="208">a9</text>
<text x="116.1" y="204.5">a8</text>
<text x="121" y="208">21</text>
<text x="121" y="204.4">24</text>
<text x="131.9" y="209.8">A10</text>
<text x="131.9" y="206.3">A9</text>
<text x="241" y="204.4">14</text>
<text x="241" y="208">15</text>
<text x="246.5" y="206.2">/CS2</text>
<text x="246.5" y="209.7">/BAUDOUT</text>
<text x="275" y="209.7">A2</text>
<text x="275" y="206.2">A1</text>
<text x="280.6" y="208">26</text>
<text x="280.6" y="204.4">27</text>
<text x="114.5" y="215.1">a11</text>
<text x="114.5" y="211.6">a10</text>
<text x="121" y="215">2</text>
<text x="121" y="211.5">23</text>
<text x="131.9" y="213.3">A11</text>
<text x="241" y="211.5">16</text>
<text x="241" y="215">17</text>
<text x="246.5" y="213.3">XTAL1</text>
<text x="273.4" y="213.3">/AS</text>
<text x="280.6" y="215">24</text>
<text x="280.6" y="211.5">25</text>
<text x="114.5" y="218.6">a12</text>
<text x="121" y="218.5">26</text>
<text x="131.9" y="216.9">A12</text>
<text x="131.9" y="220.4">A13</text>
<text x="241" y="218.5">18</text>
<text x="246.5" y="216.8">XTAL2</text>
<text x="246.5" y="220.3">/IOW</text>
<text x="267" y="216.8">/TXRDY</text>
<text x="269.3" y="220.3">/DDIS</text>
<text x="280.6" y="218.5">23</text>
<text x="114.5" y="225.7">a14</text>
<text x="114.5" y="222.1">a13</text>
<text x="121" y="222.1">1</text>
<text x="131.9" y="223.9">A14</text>
<text x="241" y="222.1">19</text>
<text x="246.5" y="223.8">IOW</text>
<text x="271.7" y="227.4">/IOR</text>
<text x="273.1" y="223.8">IOR</text>
<text x="280.6" y="225.6">21</text>
<text x="280.6" y="222.1">22</text>
<text x="121" y="232.7">22</text>
<text x="121" y="229.1">27</text>
<text x="131.9" y="231">/WE</text>
<text x="121" y="236.2">20</text>
<text x="131.9" y="238">/CS</text>
<text x="131.9" y="234.5">/OE</text>
<text x="144.3" y="239.9" transform="rotate(-90 144.3 239.9)">14</text>
<text x="146.1" y="236.9" transform="rotate(-90 146.1 236.9)">GND</text>
</g>
<g font-size="3.2" fill="#f00">
<text x="144.8" y="65.1">32VCC</text>
<text x="136.7" y="66.9">VCC</text>
<text x="233.9" y="72.1">11</text>
<text x="239.4" y="73.9">VCC</text>
<text x="272.6" y="160.3">VCC</text>
<text x="280.6" y="158.6">40</text>
</g>
<g font-size="3.2">
<text x="257.8" y="77.4">GND</text>
<text x="266.5" y="75.7">29GND</text>
<text x="119.3" y="118">16</text>
<text x="124.8" y="119.8">GND</text>
<text x="241" y="225.6">20</text>
<text x="246.5" y="227.4">GND</text>
</g>
</svg>
